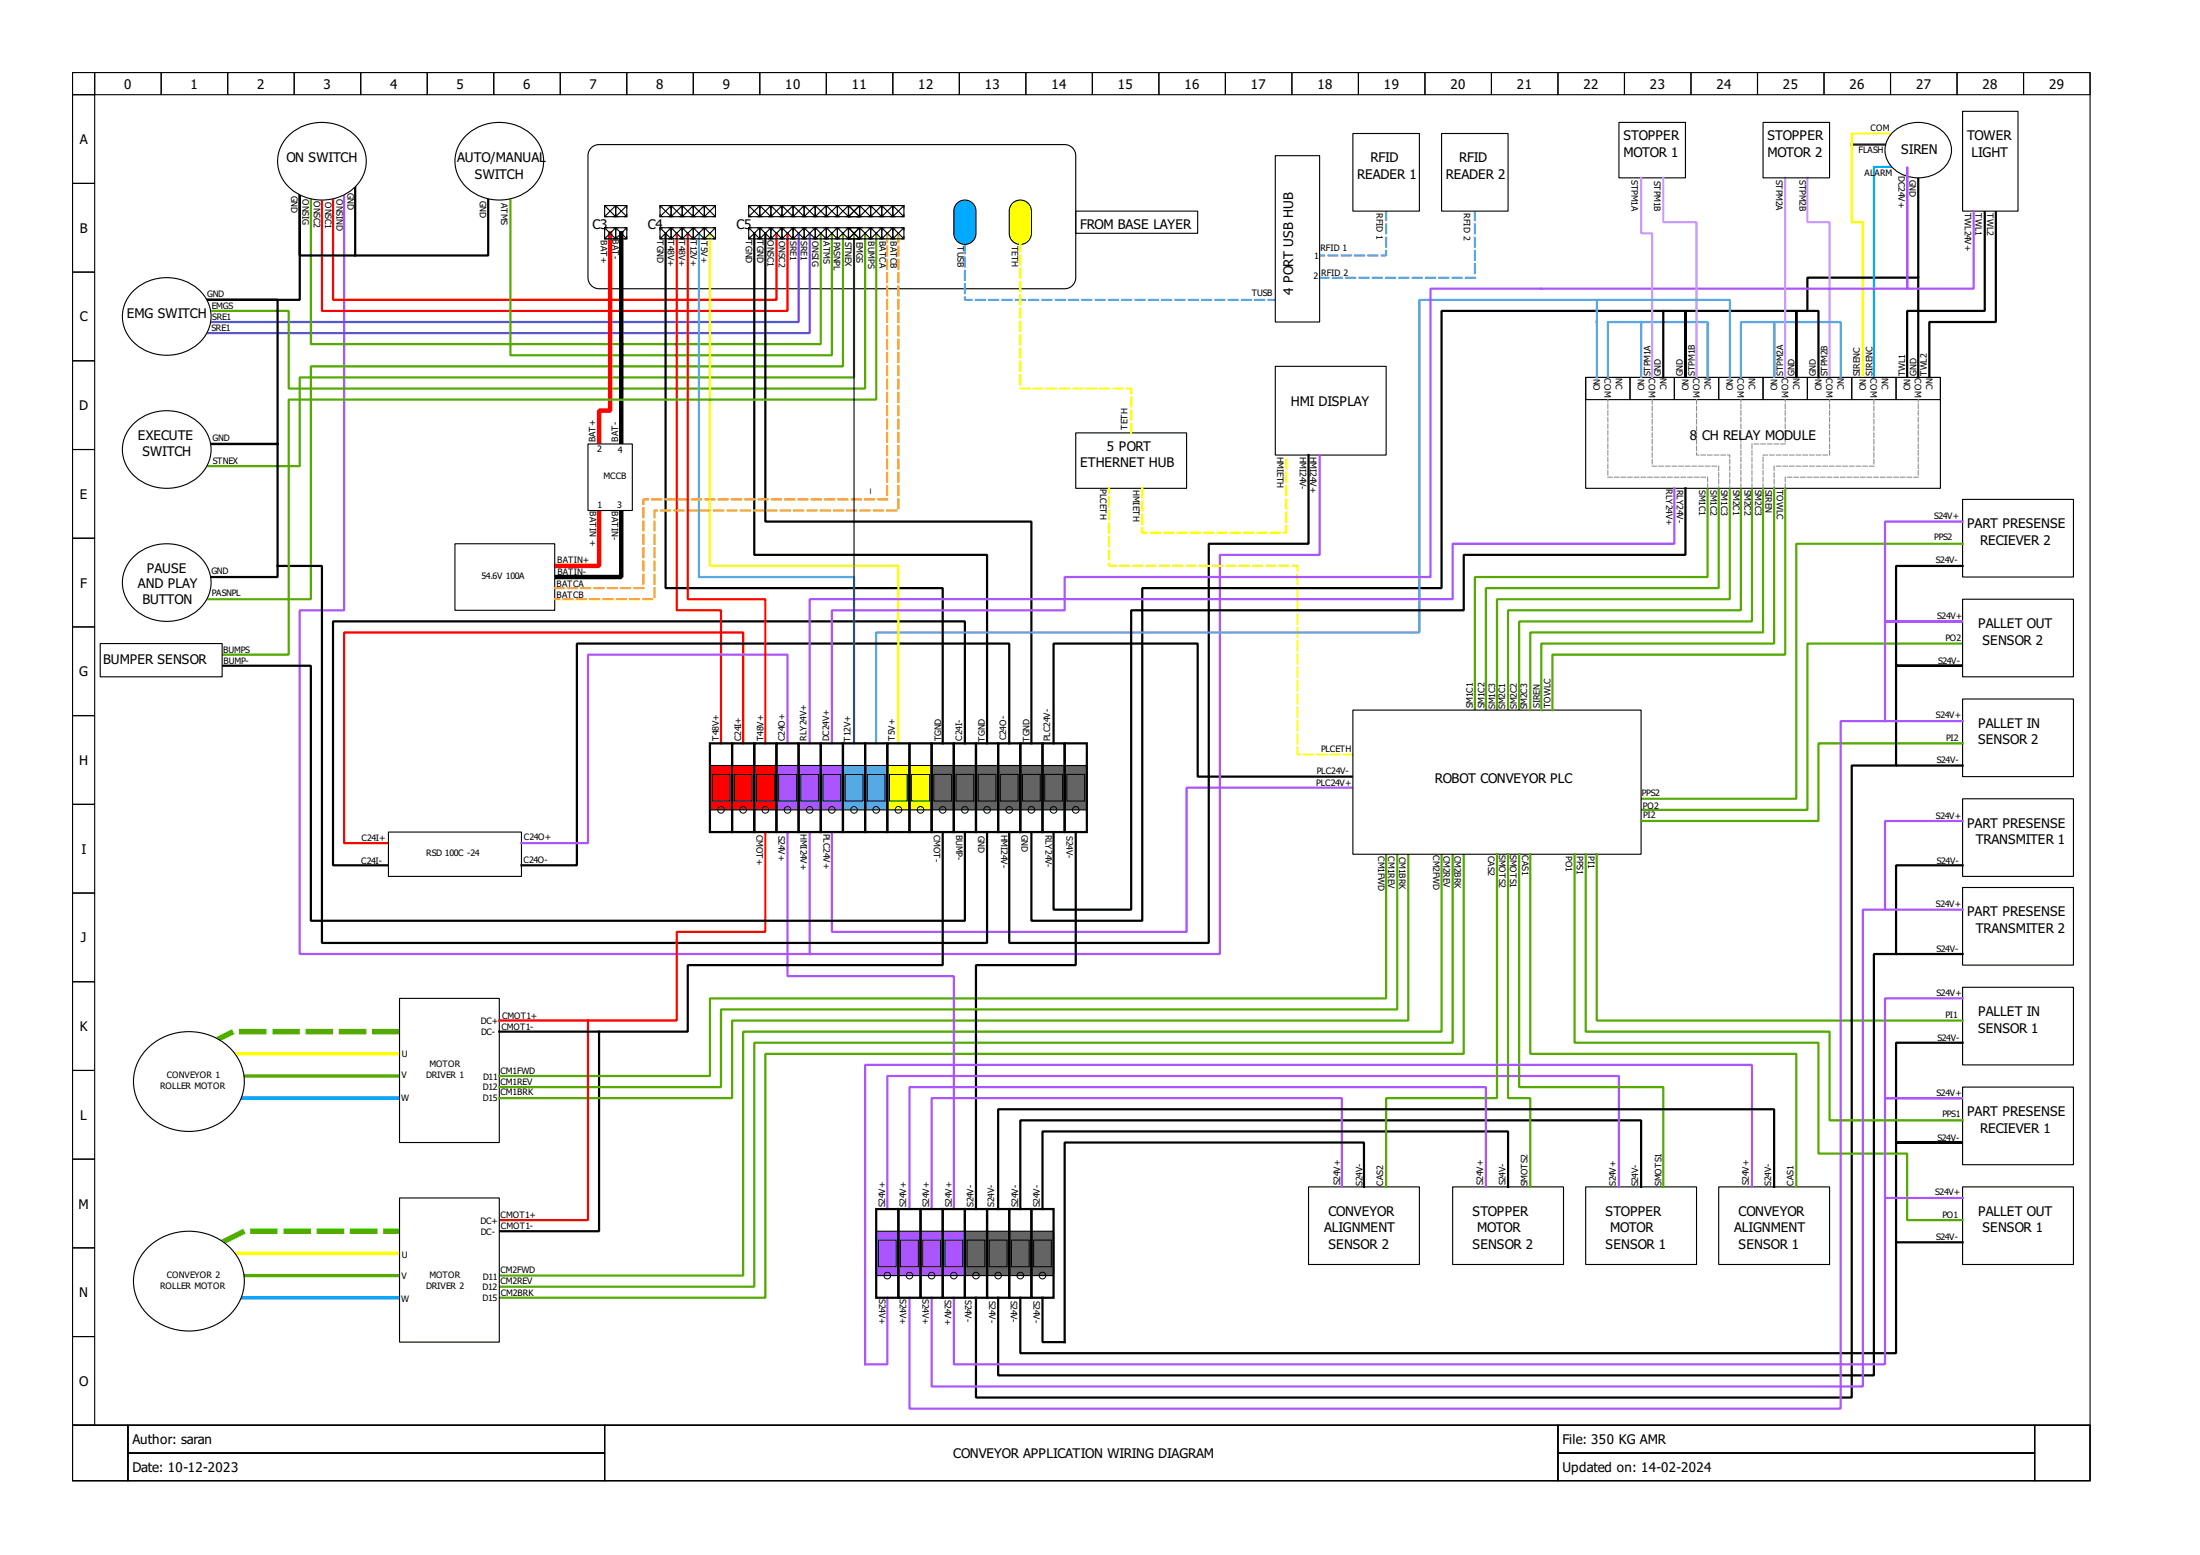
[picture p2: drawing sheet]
<svg xmlns="http://www.w3.org/2000/svg" width="297mm" height="210mm" viewBox="0 0 297 210" stroke-linecap="round" stroke-linejoin="round" font-family="sans-serif">
<g fill="none" stroke="#000" stroke-width=".15">
<path d="M9.8 9.8h272.4v182.6h-272.4zM9.8 9.8h3v3h-3zM9.8 12.8h3v12h-3zM12.8 9.8h9v3h-9zM21.8 9.8h8.9v3h-8.9zM30.7 9.8h9v3h-9zM39.7 9.8h9v3h-9zM48.7 9.8h9v3h-9zM57.7 9.8h9v3h-9zM66.7 9.8h8.9v3h-8.9zM75.6 9.8h9v3h-9zM84.6 9.8h9v3h-9z"/>
<path d="M93.6 9.8h9v3h-9zM102.6 9.8h9v3h-9zM111.6 9.8h8.9v3h-8.9zM120.5 9.8h9v3h-9zM129.5 9.8h9v3h-9zM138.5 9.8h9v3h-9zM147.5 9.8h9v3h-9zM156.5 9.8h9v3h-9zM165.5 9.8h8.9v3h-8.9zM174.4 9.8h9v3h-9zM183.4 9.8h9v3h-9zM192.4 9.8h9v3h-9z"/>
<path d="M201.4 9.8h9v3h-9zM210.4 9.8h8.9v3h-8.9zM219.3 9.8h9v3h-9zM228.3 9.8h9v3h-9zM237.3 9.8h9v3h-9zM246.3 9.8h9v3h-9zM255.3 9.8h8.9v3h-8.9zM264.2 9.8h9v3h-9zM273.2 9.8h9v3h-9zM9.8 24.8h3v11.9h-3zM9.8 36.7h3v12h-3zM9.8 48.7h3v12h-3z"/>
<path d="M9.8 60.7h3v12h-3zM9.8 72.7h3v11.9h-3zM9.8 84.6h3v12h-3zM9.8 96.6h3v12h-3zM9.8 108.6h3v11.9h-3zM9.8 120.5h3v12h-3zM9.8 132.5h3v12h-3zM9.8 144.5h3v12h-3zM9.8 156.5h3v11.9h-3zM9.8 168.4h3v12h-3zM9.8 192.4h272.4v7.5h-272.4zM9.8 192.4h7.5v7.5h-7.5z"/>
<path d="M9.8 180.4h3v12h-3zM17.3 192.4h64.3v3.7h-64.3zM17.3 196.1h64.3v3.8h-64.3zM81.6 192.4h128.8v7.5h-128.8zM210.4 192.4h64.3v3.7h-64.3zM210.4 196.1h64.3v3.8h-64.3zM274.7 192.4h7.5v7.5h-7.5z"/>
</g>
<path d="M28.5 140.8l3-1.5h22.4M30 167.7l3-1.5h22.4" fill="none" stroke="#5f0" stroke-width=".75" stroke-dasharray="3 1.5"/>
<path d="M250 19.5h4.5" fill="none" stroke="#500" stroke-width=".3"/>
<path d="M256 18h-6v12h1.5v20.9" fill="none" stroke="#ff0" stroke-width=".3"/>
<path d="M46.5 25.5v56.9h-6v46.4h68.8" fill="none" stroke="#a5f" stroke-width=".3"/>
<path d="M48 24v10.5" fill="none" stroke="#000" stroke-width=".3"/>
<path d="M31.5 148.2h22.4M31.5 175.2h22.4" fill="none" stroke="#05f" stroke-width=".45"/>
<path d="M31.5 145.2h22.4M31.5 172.2h22.4" fill="none" stroke="#5a0" stroke-width=".45"/>
<path d="M31.5 142.3h22.4M31.5 169.2h22.4" fill="none" stroke="#ff0" stroke-width=".45"/>
<path d="M80 19.8l.4-.2 .5-.1h62.8a1.5 1.5 0 0 1 1.5 1.5v16.5a1.5 1.5 0 0 1-1.5 1.5h-62.8a1.5 1.5 0 0 1-1.5-1.5v-16.5l.1-.5 .2-.4z" fill-rule="evenodd" fill="#fff" stroke="#000" stroke-width=".15"/>
<path d="M42 25.5v21h68.8v-15M68.9 25.5v22.5h43.4v-16.5M113.8 31.5v18h-71.8v31.4h-15M115.3 31.5v19.4h-74.8v12h-13.5M116.8 31.5v20.9h-77.8v-10.4h-12" fill="none" stroke="#5a0" stroke-width=".3"/>
<path d="M107.8 31.5v12h-80.8M109.3 31.5v13.5h-82.3" fill="none" stroke="#55f" stroke-width=".3"/>
<path d="M43.5 25.5v16.5h62.8v-10.5M45 25.5v15h59.8v-9M100.3 100.3v-14.9h-53.8v28.4h5.9" fill="none" stroke="#f00" stroke-width=".3"/>
<path d="M65.9 25.5v9h-25.4v-9v15h-13.5h10.5v19.4h-10.5h10.5v18h-10.5M259 24v13.5h-15v4.5M130.3 100.3v-16.4h-85.3v32.9h7.4M142.3 100.3v-13.4h19.4v17.9h21" fill="none" stroke="#000" stroke-width=".3"/>
<path d="M256 22.5h-3v28.4" fill="none" stroke="#0ff" stroke-width=".3"/>
<path d="M130.3 33v7.5h41.9M178.2 37.5h20.9v-9M187.2 28.5v6h-9" fill="none" stroke="#5af" stroke-width=".3" stroke-dasharray="1.2 .6"/>
<path d="M83.9 31.5v28.4M83.9 68.9v9h-9" fill="none" stroke="#000" stroke-width=".6"/>
<path d="M82.4 31.5v23.9h-1.5v4.5M80.9 68.9v7.5h-6" fill="none" stroke="#f00" stroke-width=".6"/>
<path d="M182.7 106.3h-22.5v19.5h-47.9v-13.5" fill="none" stroke="#a5f" stroke-width=".3"/>
<path d="M145.2 28.5h16.5v3h-16.5z" fill="none" stroke="#000" stroke-width=".15"/>
<path d="M129.1 27.6a1.5 1.5 0 0 1 1.6-.5 1.5 1.5 0 0 1 1.1 1.4v3a1.5 1.5 0 0 1-1.5 1.5 1.5 1.5 0 0 1-1.5-1.5v-3l.1-.5z" fill-rule="evenodd" fill="#0af" stroke="#000" stroke-width=".15"/>
<path d="M136.6 27.6a1.5 1.5 0 0 1 1.6-.5 1.5 1.5 0 0 1 1.1 1.4v3a1.5 1.5 0 0 1-1.5 1.5 1.5 1.5 0 0 1-1.5-1.5v-3v-.5z" fill-rule="evenodd" fill="#ff0" stroke="#000" stroke-width=".15"/>
<path d="M79.4 59.9h6v9h-6z" fill="#fff" stroke="#000" stroke-width=".15"/>
<path d="M91.4 31.5v50.9h5.9v17.9" fill="none" stroke="#f00" stroke-width=".3"/>
<path d="M101.8 31.5v43.4h31.5v25.4M103.3 31.5v38.9h36v29.9M269.5 28.5v15h-9v7.4" fill="none" stroke="#000" stroke-width=".3"/>
<path d="M172.2 49.5h15v11.9h-15z" fill="#fff" stroke="#000" stroke-width=".15"/>
<path d="M176.7 61.4v12h-13.5v53.9h-26.9v-15" fill="none" stroke="#000" stroke-width=".3"/>
<g fill="#fff" stroke="#000" stroke-width=".15">
<path d="M53.9 134.8h13.5v19.4h-13.5z"/>
<path d="M145.2 58.4h15v7.5h-15z"/>
</g>
<path d="M178.2 61.4v13.5h-13.5v53.9h-55.4v-16.5" fill="none" stroke="#a5f" stroke-width=".3"/>
<path d="M130.3 166.2h12v6h-12z" fill="#646464" stroke="#000" stroke-width=".15"/>
<path d="M259 37.5v13.4M268 28.5v13.5h-10.5v8.9" fill="none" stroke="#000" stroke-width=".3"/>
<g fill="#fff" stroke="#000" stroke-width=".15">
<path d="M265 15h7.5v13.5h-7.5z"/>
<path d="M265 67.4h15v10.5h-15z"/>
</g>
<path d="M230.6 65.9v12h-31.5v18M232.1 65.9v13.5h-31.5v16.5M233.6 65.9v15h-31.5v15M236.5 65.9v18h-31.4v12" fill="none" stroke="#5a0" stroke-width=".3"/>
<path d="M244 24v6h3v20.9" fill="none" stroke="#aaf" stroke-width=".3"/>
<path d="M218.6 16.5h9v7.5h-9z" fill="none" stroke="#000" stroke-width=".15"/>
<path d="M265 119.8h15v10.5h-15z" fill="#fff" stroke="#000" stroke-width=".15"/>
<path d="M235 65.9v16.5h-31.4v13.5" fill="none" stroke="#5a0" stroke-width=".3"/>
<path d="M214.1 50.9h47.9v15h-47.9z" fill="#fff" stroke="#000" stroke-width=".15"/>
<path d="M182.7 101.8h-7.5v-25.4h-25.5v-10.5" fill="none" stroke="#ff0" stroke-width=".3" stroke-dasharray="1.2 .6"/>
<path d="M214.1 50.9h6v3h-6zM220.1 50.9h6v3h-6zM226.1 50.9h6v3h-6zM232.1 50.9h5.9v3h-5.9z" fill="none" stroke="#000" stroke-width=".15"/>
<path d="M224.6 42h-30v37.4h-40.4v44.9h-14.9v-12" fill="none" stroke="#000" stroke-width=".3"/>
<path d="M61.4 73.4h13.5v9h-13.5z" fill="#fff" stroke="#000" stroke-width=".15"/>
<path d="M238 50.9h6v3h-6zM244 50.9h6v3h-6zM250 50.9h6v3h-6zM256 50.9h6v3h-6z" fill="none" stroke="#000" stroke-width=".15"/>
<path d="M265 160.2h15v10.5h-15z" fill="#fff" stroke="#000" stroke-width=".15"/>
<path d="M80.9 139.3v26.9h-13.5" fill="none" stroke="#000" stroke-width=".3"/>
<path d="M265 86.9h-21v22.4h-22.4M190.1 115.3v22.5h-91.3v10.4h-31.4M194.6 115.3v24h-94.3v32.9h-32.9M196.1 115.3v25.5h-94.3v32.9h-34.4" fill="none" stroke="#5a0" stroke-width=".3"/>
<path d="M214.1 160.2h15v10.5h-15z" fill="#fff" stroke="#000" stroke-width=".15"/>
<path d="M187.2 115.3v19.5h-91.3v10.4h-28.5M197.6 115.3v27h-94.3v32.9h-35.9" fill="none" stroke="#5a0" stroke-width=".3"/>
<path d="M106.3 112.3v19.5h22.5v31.4" fill="none" stroke="#a5f" stroke-width=".3"/>
<path d="M145.2 112.3v18h-13.4v32.9" fill="none" stroke="#000" stroke-width=".3"/>
<path d="M215.6 40.5h-24v44.9h-73.3v14.9" fill="none" stroke="#5af" stroke-width=".3"/>
<path d="M232.1 160.2h14.9v10.5h-14.9z" fill="#fff" stroke="#000" stroke-width=".15"/>
<path d="M265 73.4h-22.5v34.4h-20.9M188.6 115.3v21h-91.3v10.4h-29.9" fill="none" stroke="#5a0" stroke-width=".3"/>
<path d="M265 133.3h15v10.4h-15z" fill="#fff" stroke="#000" stroke-width=".15"/>
<path d="M118.3 166.2h12v6h-12z" fill="#a5f" stroke="#000" stroke-width=".15"/>
<path d="M119.8 175.2v9h-3" fill="none" stroke="#a5f" stroke-width=".3"/>
<path d="M140.8 175.2v6h2.9" fill="none" stroke="#000" stroke-width=".3"/>
<g fill="#fff" stroke="#000" stroke-width=".15">
<path d="M194.6 18h9v10.5h-9z"/>
<path d="M182.7 18h8.9v10.5h-8.9z"/>
<path d="M172.2 21h6v22.5h-6z"/>
</g>
<path d="M125.8 103.3h20.9v6h-20.9z" fill="#646464" stroke="#000" stroke-width=".15"/>
<path d="M104.8 103.3h9v6h-9z" fill="#a5f" stroke="#000" stroke-width=".15"/>
<path d="M119.8 103.3h6v6h-6z" fill="#ff0" stroke="#000" stroke-width=".15"/>
<path d="M113.8 103.3h6v6h-6z" fill="#5af" stroke="#000" stroke-width=".15"/>
<path d="M95.9 103.3h8.9v6h-8.9z" fill="#f00" stroke="#000" stroke-width=".15"/>
<path d="M89.9 31.5v47.9h37.4v20.9" fill="none" stroke="#000" stroke-width=".3"/>
<path d="M52.4 112.3h18v6h-18z" fill="#fff" stroke="#000" stroke-width=".15"/>
<path d="M136.3 100.3v-13.4h-58.4v29.9h-7.5" fill="none" stroke="#000" stroke-width=".3"/>
<path d="M94.4 31.5v46.4h20.9v22.4" fill="none" stroke="#5af" stroke-width=".3"/>
<path d="M95.9 31.5v44.9h25.4v23.9" fill="none" stroke="#ff0" stroke-width=".3"/>
<path d="M182.7 95.9h38.9v19.4h-38.9z" fill="#fff" stroke="#000" stroke-width=".15"/>
<path d="M226.1 65.9v7.5h-30v7.5h-86.8v19.4M106.3 100.3v-11.9h-26.9v25.4h-9" fill="none" stroke="#a5f" stroke-width=".3"/>
<path d="M224.6 50.9v-8.9h3v8.9v-8.9h14.9v8.9v-8.9h3v8.9M227.6 65.9v9h-30v7.5h-44.9v40.4h-10.4v-10.5" fill="none" stroke="#000" stroke-width=".3"/>
<path d="M215.6 43.5v7.4M217.1 50.9v-7.4h4.5v7.4v-7.4h9v7.4M235 50.9v-7.4h4.5v7.4v-7.4h9v7.4" fill="none" stroke="#5af" stroke-width=".3"/>
<path d="M152.7 58.4v-6h-14.9v-19.4" fill="none" stroke="#ff0" stroke-width=".3" stroke-dasharray="1.2 .6"/>
<path d="M255.6 17.9a5 5 0 0 1 7.3 .5 3.4 3.4 0 0 1-1.6 5.1 4.9 4.9 0 0 1-6.5-1.9 3.3 3.3 0 0 1 .8-3.7z" fill-rule="evenodd" fill="#fff" stroke="#000" stroke-width=".15"/>
<path d="M266.5 28.5v10.5h-9v-16.5v16.5h-64.4v38.9h-49.4v4.5h-31.4v17.9" fill="none" stroke="#a5f" stroke-width=".3"/>
<g fill="#fff" stroke="#000" stroke-width=".15">
<path d="M176.7 160.2h14.9v10.5h-14.9z"/>
<path d="M265 94.4h15v10.4h-15z"/>
</g>
<path d="M241 24v26.9" fill="none" stroke="#aaf" stroke-width=".3"/>
<path d="M196.1 160.2h15v10.5h-15z" fill="#fff" stroke="#000" stroke-width=".15"/>
<path d="M221.6 24v7.5h1.5v19.4M224.6 24v6h4.5v20.9" fill="none" stroke="#aaf" stroke-width=".3"/>
<path d="M238 16.5h9v7.5h-9z" fill="none" stroke="#000" stroke-width=".15"/>
<path d="M238 65.9v19.5h-31.4v10.5M241 65.9v22.5h-31.4v7.5" fill="none" stroke="#5a0" stroke-width=".3"/>
<path d="M215.6 43.5v-3h18v10.4" fill="none" stroke="#5af" stroke-width=".3"/>
<path d="M265 80.9h15v10.5h-15z" fill="#fff" stroke="#000" stroke-width=".15"/>
<path d="M239.5 65.9v21h-31.4v9" fill="none" stroke="#5a0" stroke-width=".3"/>
<g fill="#fff" stroke="#000" stroke-width=".15">
<path d="M18.3 74.9a6.5 6.5 0 0 1 9.5 1.3 4.9 4.9 0 0 1-2.5 7.1 6.3 6.3 0 0 1-8.5-3 4.8 4.8 0 0 1 1.5-5.4z" fill-rule="evenodd"/>
<path d="M19.9 141.6a7.9 7.9 0 0 1 12.4 1.6 6.5 6.5 0 0 1-3.6 8.9 7.7 7.7 0 0 1-10.4-4.2 6.2 6.2 0 0 1 1.6-6.3z" fill-rule="evenodd"/>
</g>
<path d="M74.9 79.4h12v-12h32.9v-35.9" fill="none" stroke="#fa0" stroke-width=".3" stroke-dasharray="1.2 .6"/>
<g fill="#fff" stroke="#000" stroke-width=".15">
<path d="M39.2 18.1a6.5 6.5 0 0 1 9.6 1.3 4.9 4.9 0 0 1-2.6 7 6.3 6.3 0 0 1-8.4-3 4.8 4.8 0 0 1 1.4-5.3z" fill-rule="evenodd"/>
<path d="M19.9 168.5a7.9 7.9 0 0 1 12.4 1.6 6.5 6.5 0 0 1-3.6 8.9 7.7 7.7 0 0 1-10.4-4.1 6.2 6.2 0 0 1 1.6-6.4z" fill-rule="evenodd"/>
</g>
<path d="M265 100.3h-19.5v10.5h-23.9" fill="none" stroke="#5a0" stroke-width=".3"/>
<path d="M265 107.8h15v10.5h-15z" fill="#fff" stroke="#000" stroke-width=".15"/>
<g fill="#fff" stroke="#000" stroke-width=".15">
<path d="M18.3 39a6.5 6.5 0 0 1 9.5 1.3 4.9 4.9 0 0 1-2.5 7.1 6.3 6.3 0 0 1-8.5-3 4.8 4.8 0 0 1 1.5-5.4z" fill-rule="evenodd"/>
<path d="M63.2 18.1a6.5 6.5 0 0 1 9.5 1.3 4.9 4.9 0 0 1-2.5 7 6.3 6.3 0 0 1-8.5-3 4.8 4.8 0 0 1 1.5-5.3z" fill-rule="evenodd"/>
</g>
<path d="M37.5 76.4h6v50.9h89.8v-15" fill="none" stroke="#000" stroke-width=".3"/>
<path d="M118.3 31.5v22.4h-79.3v34.5h-9" fill="none" stroke="#5a0" stroke-width=".3"/>
<path d="M103.3 112.3v13.5h-11.9v12h-24M79.4 137.8v26.9h-12" fill="none" stroke="#f00" stroke-width=".3"/>
<path d="M265 146.7h15v10.5h-15z" fill="#fff" stroke="#000" stroke-width=".15"/>
<path d="M18.3 57a6.5 6.5 0 0 1 9.5 1.3 4.9 4.9 0 0 1-2.5 7 6.3 6.3 0 0 1-8.5-3 4.8 4.8 0 0 1 1.5-5.3z" fill-rule="evenodd" fill="#fff" stroke="#000" stroke-width=".15"/>
<path d="M154.2 65.9v6h19.5v-10.5" fill="none" stroke="#ff0" stroke-width=".3" stroke-dasharray="1.2 .6"/>
<path d="M121.3 31.5v37.4h-32.9v12h-13.5" fill="none" stroke="#fa0" stroke-width=".3" stroke-dasharray="1.2 .6"/>
<path d="M30 89.9h12v34.4h88.3v-12" fill="none" stroke="#000" stroke-width=".3"/>
<g fill="#fff" stroke="#000" stroke-width=".15">
<path d="M13.5 86.9h16.5v4.5h-16.5z"/>
<path d="M53.9 161.7h13.5v19.5h-13.5z"/>
</g>
<g fill="none" stroke="#000" stroke-width=".3">
<path d="M265 76.4h-9v13.5h9h-9v13.4h9M95.9 100.3h2.9v12h-2.9zM98.8 100.3h3v12h-3zM101.8 100.3h3v12h-3zM104.8 100.3h3v12h-3zM107.8 100.3h3v12h-3zM110.8 100.3h3v12h-3zM113.8 100.3h3v12h-3zM116.8 100.3h3v12h-3zM119.8 100.3h3v12h-3zM122.8 100.3h3v12h-3zM125.8 100.3h3v12h-3z"/>
<path d="M127.3 112.3v18h-34.4v9h-25.5M128.8 100.3h3v12h-3zM131.8 100.3h3v12h-3zM134.8 100.3h3v12h-3zM137.8 100.3h3v12h-3zM140.8 100.3h2.9v12h-2.9zM143.7 100.3h3v12h-3zM256 103.3h-6v85.3h-118.2v-13.4M265 116.8h-9v12h9M256 128.8h-3v56.9h-118.2v-10.5M265 140.8h-9v13.4h9h-9v13.5h9M118.3 163.2h3v12h-3z"/>
<path d="M121.3 163.2h3v12h-3zM124.3 163.2h3v12h-3zM127.3 163.2h3v12h-3zM130.3 163.2h3v12h-3zM133.3 163.2h3v12h-3zM136.3 163.2h3v12h-3zM139.3 163.2h3v12h-3zM184.2 160.2v-6h-40.5v27M203.6 160.2v-7.5h-62.8v10.5M221.6 160.2v-9h-83.8v12M239.5 160.2v-10.5h-104.7v13.5M256 167.7v15h-118.2v-7.5"/>
</g>
<path d="M202.1 115.3v32.9h-14.9v12M203.6 115.3v32.9h3v12M205.1 115.3v31.4h19.5v13.5M206.6 115.3v27h35.9v17.9M212.6 115.3v25.5h32.9v14.9h12v9h7.5M214.1 115.3v24h32.9v11.9h18M215.6 115.3v22.5h49.4" fill="none" stroke="#5a0" stroke-width=".3"/>
<path d="M265 70.4h-10.5v13.5h10.5h-10.5v13.4h10.5M254.5 97.3h-6v92.8h-125.7v-14.9M265 110.8h-10.5v12h10.5M254.5 122.8h-3v64.4h-125.7v-12M265 134.8h-10.5v13.4h10.5h-10.5v13.5h10.5M181.2 160.2v-12h-55.4v15M200.6 160.2v-13.5h-77.8v16.5M218.6 160.2v-15h-98.8v18M236.5 160.2v-16.5h-119.7v40.5M254.5 161.7v22.5h-125.7v-9" fill="none" stroke="#a5f" stroke-width=".3"/>
<path d="M92.9 31.5v49.4h10.4v19.4" fill="none" stroke="#f00" stroke-width=".3"/>
<path d="M223.1 53.9v9h9v3M229.1 53.9v7.5h4.5v4.5M253 53.9v9h-13.5v3M230.6 65.9v-1.5h-13.5v-10.5M235 65.9v-12M236.5 65.9v-6h4.5v-6M238 65.9v-4.5h9v-7.5M241 65.9v-1.5h18v-10.5" fill="none" stroke="#8d8d8d" stroke-width=".15" stroke-dasharray=".6 .3"/>
<g fill="none" stroke="#000" stroke-width=".14">
<path d="M96.2 104.5h2.3v3.6h-2.3zM99.1 104.5h2.4v3.6h-2.4zM102.1 104.5h2.4v3.6h-2.4zM105.1 104.5h2.4v3.6h-2.4zM108.1 104.5h2.4v3.6h-2.4zM111.1 104.5h2.4v3.6h-2.4zM114.1 104.5h2.4v3.6h-2.4zM117.1 104.5h2.4v3.6h-2.4zM120.1 104.5h2.4v3.6h-2.4zM123.1 104.5h2.4v3.6h-2.4zM126.1 104.5h2.4v3.6h-2.4zM129.1 104.5h2.4v3.6h-2.4z"/>
<path d="M132.1 104.5h2.4v3.6h-2.4zM135.1 104.5h2.4v3.6h-2.4zM138.1 104.5h2.4v3.6h-2.4zM141.1 104.5h2.3v3.6h-2.3zM144 104.5h2.4v3.6h-2.4zM118.6 167.4h2.4v3.6h-2.4zM121.6 167.4h2.4v3.6h-2.4zM124.6 167.4h2.4v3.6h-2.4zM127.6 167.4h2.4v3.6h-2.4zM130.6 167.4h2.4v3.6h-2.4zM133.6 167.4h2.4v3.6h-2.4zM136.6 167.4h2.4v3.6h-2.4z"/>
<path d="M139.6 167.4h2.4v3.6h-2.4z"/>
<circle cx="97.3" cy="109.3" r=".45"/>
<circle cx="100.3" cy="109.3" r=".45"/>
<circle cx="103.3" cy="109.3" r=".45"/>
<circle cx="106.3" cy="109.3" r=".45"/>
<circle cx="109.3" cy="109.3" r=".45"/>
<circle cx="112.3" cy="109.3" r=".45"/>
<circle cx="115.3" cy="109.3" r=".45"/>
<circle cx="118.3" cy="109.3" r=".45"/>
<circle cx="121.3" cy="109.3" r=".45"/>
<circle cx="124.3" cy="109.3" r=".45"/>
<circle cx="127.3" cy="109.3" r=".45"/>
<circle cx="130.3" cy="109.3" r=".45"/>
<circle cx="133.3" cy="109.3" r=".45"/>
<circle cx="136.3" cy="109.3" r=".45"/>
<circle cx="139.3" cy="109.3" r=".45"/>
<circle cx="142.3" cy="109.3" r=".45"/>
<circle cx="145.2" cy="109.3" r=".45"/>
<circle cx="119.8" cy="172.2" r=".45"/>
<circle cx="122.8" cy="172.2" r=".45"/>
<circle cx="125.8" cy="172.2" r=".45"/>
<circle cx="128.8" cy="172.2" r=".45"/>
<circle cx="131.8" cy="172.2" r=".45"/>
<circle cx="134.8" cy="172.2" r=".45"/>
<circle cx="137.8" cy="172.2" r=".45"/>
<circle cx="140.8" cy="172.2" r=".45"/>
</g>
<g fill="none" stroke="#000" stroke-width=".15">
<path d="M81.6 27.8h1.5v1.4h-1.5zM81.6 28.9v.3h.4M81.6 30.7h1.5v1.5h-1.5zM81.6 31.9v.3h.4M81.7 27.8l1.4 1.4M81.7 30.8l1.4 1.4M82 27.8h-.4v.3M82 30.7h-.4v.4M82.8 29.2h.3v-.3v.3h.3M82.8 27.8h.3v.3v-.3h.3M82.8 30.7h.3v.4v-.4h.3M82.8 32.2h.3v-.3v.3h.3"/>
<path d="M83.1 27.8l-1.4 1.4M83.1 30.8l-1.4 1.4M83.1 27.8h1.5v1.4h-1.5zM83.1 30.7h1.5v1.5h-1.5zM83.2 27.8l1.4 1.4M83.2 30.8l1.4 1.4M84.3 27.8h.3v.3M84.3 30.7h.3v.4M84.6 27.8l-1.4 1.4M84.6 30.8l-1.4 1.4M84.6 28.9v.3h-.3M84.6 31.9v.3h-.3"/>
<path d="M89.1 30.7h1.5v1.5h-1.5zM89.1 27.8h1.5v1.4h-1.5zM89.1 31.9v.3h.3M89.1 28.9v.3h.3M89.2 30.8l1.4 1.4M89.2 27.8l1.4 1.4M89.4 30.7h-.3v.4M89.4 27.8h-.3v.3M90.3 32.2h.3v-.3v.3h.3M90.3 30.7h.3v.4v-.4h.3M90.3 29.2h.3v-.3v.3h.3M90.3 27.8h.3v.3v-.3h.3"/>
<path d="M90.6 30.8l-1.4 1.4M90.6 27.8l-1.4 1.4M90.6 30.7h1.5v1.5h-1.5zM90.6 27.8h1.5v1.4h-1.5zM90.7 27.8l1.4 1.4M90.7 30.8l1.4 1.4M91.8 30.7h.3v.4v-.4h.3M91.8 32.2h.3v-.3v.3h.3M91.8 27.8h.3v.3v-.3h.3M91.8 29.2h.3v-.3v.3h.3M92.1 30.8l-1.4 1.4M92.1 27.8l-1.4 1.4"/>
<path d="M92.1 30.7h1.5v1.5h-1.5zM92.1 27.8h1.5v1.4h-1.5zM92.2 27.8l1.4 1.4M92.2 30.8l1.4 1.4M93.3 32.2h.3v-.3v.3h.3M93.3 30.7h.3v.4v-.4h.3M93.3 29.2h.3v-.3v.3h.3M93.3 27.8h.3v.3v-.3h.3M93.6 27.8l-1.4 1.4M93.6 30.8l-1.4 1.4M93.6 30.7h1.5v1.5h-1.5zM93.6 27.8h1.5v1.4h-1.5z"/>
<path d="M93.7 30.8l1.4 1.4M93.7 27.8l1.4 1.4M94.8 30.7h.3v.4v-.4h.3M94.8 32.2h.3v-.3v.3h.3M94.8 27.8h.3v.3v-.3h.3M94.8 29.2h.3v-.3v.3h.3M95.1 30.8l-1.4 1.4M95.1 27.8l-1.4 1.4M95.1 30.7h1.5v1.5h-1.5zM95.1 27.8h1.5v1.4h-1.5zM95.2 30.8l1.3 1.4M95.2 27.8l1.3 1.4"/>
<path d="M96.3 30.7h.3v.4M96.3 27.8h.3v.3M96.5 30.8l-1.3 1.4M96.5 27.8l-1.3 1.4M96.6 31.9v.3h-.3M96.6 28.9v.3h-.3M101.1 27.8h1.5v1.4h-1.5zM101.1 30.7h1.5v1.5h-1.5zM101.1 28.9v.3h.3M101.1 31.9v.3h.3M101.1 27.8l1.4 1.4M101.1 30.8l1.4 1.4"/>
<path d="M101.4 27.8h-.3v.3M101.4 30.7h-.3v.4M102.3 29.2h.3v-.3v.3h.3M102.3 27.8h.3v.3v-.3h.3M102.3 32.2h.3v-.3v.3h.3M102.3 30.7h.3v.4v-.4h.3M102.5 27.8l-1.4 1.4M102.5 30.8l-1.4 1.4M102.6 27.8h1.5v1.4h-1.5zM102.6 30.7h1.5v1.5h-1.5zM102.6 27.8l1.4 1.4M102.6 30.8l1.4 1.4"/>
<path d="M103.8 27.8h.3v.3v-.3h.3M103.8 29.2h.3v-.3v.3h.3M103.8 30.7h.3v.4v-.4h.3M103.8 32.2h.3v-.3v.3h.3M104 27.8l-1.4 1.4M104 30.8l-1.4 1.4M104.1 27.8h1.5v1.4h-1.5zM104.1 30.7h1.5v1.5h-1.5zM104.1 27.8l1.4 1.4M104.1 30.8l1.4 1.4M105.3 29.2h.3v-.3v.3h.3M105.3 27.8h.3v.3v-.3h.3"/>
<path d="M105.3 32.2h.3v-.3v.3h.3M105.3 30.7h.3v.4v-.4h.3M105.5 30.8l-1.4 1.4M105.5 27.8l-1.4 1.4M105.6 27.8h1.5v1.4h-1.5zM105.6 30.7h1.5v1.5h-1.5zM105.6 30.8l1.4 1.4M105.6 27.8l1.4 1.4M106.8 27.8h.3v.3v-.3h.3M106.8 29.2h.3v-.3v.3h.3M106.8 30.7h.3v.4v-.4h.3M106.8 32.2h.3v-.3v.3h.3"/>
<path d="M107 27.8l-1.4 1.4M107 30.8l-1.4 1.4M107.1 27.8h1.5v1.4h-1.5zM107.1 30.7h1.5v1.5h-1.5zM107.1 27.8l1.4 1.4M107.1 30.8l1.4 1.4M108.3 29.2h.3v-.3v.3h.3M108.3 27.8h.3v.3v-.3h.3M108.3 30.7h.3v.4v-.4h.3M108.3 32.2h.3v-.3v.3h.3M108.5 27.8l-1.4 1.4M108.5 30.8l-1.4 1.4"/>
<path d="M108.6 30.7h1.5v1.5h-1.5zM108.6 27.8h1.5v1.4h-1.5zM108.6 30.8l1.4 1.4M108.6 27.8l1.4 1.4M109.8 32.2h.3v-.3v.3h.3M109.8 30.7h.3v.4v-.4h.3M109.8 29.2h.3v-.3v.3h.3M109.8 27.8h.3v.3v-.3h.3M110 30.8l-1.4 1.4M110 27.8l-1.4 1.4M110.1 30.7h1.5v1.5h-1.5zM110.1 27.8h1.5v1.4h-1.5z"/>
<path d="M110.1 30.8l1.4 1.4M110.1 27.8l1.4 1.4M111.3 30.7h.3v.4v-.4h.3M111.3 32.2h.3v-.3v.3h.3M111.3 27.8h.3v.3v-.3h.3M111.3 29.2h.3v-.3v.3h.3M111.5 30.8l-1.4 1.4M111.5 27.8l-1.4 1.4M111.6 30.7h1.5v1.5h-1.5zM111.6 27.8h1.5v1.4h-1.5zM111.6 27.8l1.4 1.4M111.6 30.8l1.4 1.4"/>
<path d="M112.7 32.2h.4v-.3v.3h.3M112.7 30.7h.4v.4v-.4h.3M112.7 29.2h.4v-.3v.3h.3M112.7 27.8h.4v.3v-.3h.3M113 27.8l-1.4 1.4M113 30.8l-1.4 1.4M113.1 30.7h1.5v1.5h-1.5zM113.1 27.8h1.5v1.4h-1.5zM113.1 30.8l1.4 1.4M113.1 27.8l1.4 1.4M114.2 30.7h.4v.4v-.4h.3M114.2 32.2h.4v-.3v.3h.3"/>
<path d="M114.2 27.8h.4v.3v-.3h.3M114.2 29.2h.4v-.3v.3h.3M114.5 30.8l-1.4 1.4M114.5 27.8l-1.4 1.4M114.6 27.8h1.5v1.4h-1.5zM114.6 30.7h1.5v1.5h-1.5zM114.6 30.8l1.4 1.4M114.6 27.8l1.4 1.4M115.3 32.4v67.9M115.7 29.2h.4v-.3v.3h.3M115.7 27.8h.4v.3v-.3h.3M115.7 32.2h.4v-.3v.3h.3"/>
<path d="M115.7 30.7h.4v.4v-.4h.3M116 30.8l-1.4 1.4M116 27.8l-1.4 1.4M116.1 27.8h1.5v1.4h-1.5zM116.1 30.7h1.5v1.5h-1.5zM116.1 27.8l1.4 1.4M116.1 30.8l1.4 1.4M117.2 27.8h.4v.3v-.3h.3M117.2 29.2h.4v-.3v.3h.3M117.2 30.7h.4v.4v-.4h.3M117.2 32.2h.4v-.3v.3h.3M117.5 27.8l-1.4 1.4"/>
<path d="M117.5 30.8l-1.4 1.4M117.6 27.8h1.5v1.4h-1.5zM117.6 30.7h1.5v1.5h-1.5zM117.6 30.8l1.4 1.4M117.6 27.8l1.4 1.4M118.7 29.2h.4v-.3v.3h.3M118.7 27.8h.4v.3v-.3h.3M118.7 32.2h.4v-.3v.3h.3M118.7 30.7h.4v.4v-.4h.3M119 27.8l-1.4 1.4M119 30.8l-1.4 1.4M119.1 27.8h1.4v1.4h-1.4z"/>
<path d="M119.1 30.7h1.4v1.5h-1.4zM119.1 27.8l1.4 1.4M119.1 30.8l1.4 1.4M120.2 27.8h.3v.3v-.3h.4M120.2 29.2h.3v-.3v.3h.4M120.2 30.7h.3v.4v-.4h.4M120.2 32.2h.3v-.3v.3h.4M120.5 27.8l-1.4 1.4M120.5 30.8l-1.4 1.4M120.5 27.8h1.5v1.4h-1.5zM120.5 30.7h1.5v1.5h-1.5zM120.6 27.8l1.4 1.4"/>
<path d="M120.6 30.8l1.4 1.4M121.7 27.8h.3v.3M121.7 30.7h.3v.4M122 27.8l-1.4 1.4M122 30.8l-1.4 1.4M122 28.9v.3h-.3M122 31.9v.3h-.3"/>
</g>
<g font-size="1.8">
<text x="16.7" y="12">0</text>
<text x="25.7" y="12">1</text>
<text x="34.7" y="12">2</text>
<text x="43.7" y="12">3</text>
<text x="52.7" y="12">4</text>
<text x="61.7" y="12">5</text>
<text x="70.6" y="12">6</text>
<text x="79.6" y="12">7</text>
<text x="88.6" y="12">8</text>
<text x="97.6" y="12">9</text>
<text x="106" y="12">10</text>
<text x="115" y="12">11</text>
<text x="124" y="12">12</text>
<text x="133" y="12">13</text>
<text x="142" y="12">14</text>
<text x="150.9" y="12">15</text>
<text x="159.9" y="12">16</text>
<text x="168.9" y="12">17</text>
<text x="177.9" y="12">18</text>
<text x="186.9" y="12">19</text>
<text x="195.8" y="12">20</text>
<text x="204.8" y="12">21</text>
<text x="213.8" y="12">22</text>
<text x="222.8" y="12">23</text>
<text x="231.8" y="12">24</text>
<text x="240.7" y="12">25</text>
<text x="249.7" y="12">26</text>
<text x="258.7" y="12">27</text>
<text x="267.7" y="12">28</text>
<text x="276.7" y="12">29</text>
<text x="10.8" y="19.4">A</text>
<text x="38.7" y="21.9">ON SWITCH</text>
<text x="61.7" y="21.9">AUTO/MANUAL</text>
<text x="185.1" y="21.9">RFID</text>
<text x="197" y="21.9">RFID</text>
<text x="219.2" y="18.9">STOPPER</text>
<text x="219.2" y="21.2">MOTOR 1</text>
<text x="238.6" y="18.9">STOPPER</text>
<text x="238.6" y="21.2">MOTOR 2</text>
<text x="256.7" y="20.7">SIREN</text>
<text x="265.6" y="18.9">TOWER</text>
<text x="266.2" y="21.2">LIGHT</text>
<text x="64.1" y="24.2">SWITCH</text>
<text x="183.3" y="24.2">READER 1</text>
<text x="195.2" y="24.2">READER 2</text>
<text x="10.8" y="31.4">B</text>
<text x="80" y="30.9">C3</text>
<text x="87.5" y="30.9">C4</text>
<text x="99.4" y="30.9">C5</text>
<text x="145.8" y="30.9">FROM BASE LAYER</text>
<text x="174.6" y="39.9" transform="rotate(-90 174.6 39.9)">4 PORT USB HUB</text>
<text x="10.8" y="43.4">C</text>
<text x="17.1" y="42.9">EMG SWITCH</text>
<text x="10.7" y="55.4">D</text>
<text x="18.6" y="59.3">EXECUTE</text>
<text x="174.3" y="54.8">HMI DISPLAY</text>
<text x="228.2" y="59.3">8</text>
<text x="229.8" y="59.3">CH RELAY MODULE</text>
<text x="19.2" y="61.6">SWITCH</text>
<text x="145.8" y="63.1">ETHERNET HUB</text>
<text x="149.4" y="60.8">5 PORT</text>
<text x="10.8" y="67.3">E</text>
<text x="265.6" y="71.3">PART PRESENSE</text>
<text x="19.8" y="77.3">PAUSE</text>
<text x="267.4" y="73.6">RECIEVER 2</text>
<text x="10.8" y="79.3">F</text>
<text x="18.6" y="79.4">AND PLAY</text>
<text x="19.2" y="81.5">BUTTON</text>
<text x="13.9" y="89.7">BUMPER SENSOR</text>
<text x="267.1" y="84.8">PALLET OUT</text>
<text x="267.7" y="87">SENSOR 2</text>
<text x="10.7" y="91.3">G</text>
<text x="267.1" y="98.2">PALLET IN</text>
<text x="267.1" y="100.5">SENSOR 2</text>
<text x="10.7" y="103.3">H</text>
<text x="193.7" y="105.7">ROBOT CONVEYOR PLC</text>
<text x="265.6" y="111.7">PART PRESENSE</text>
<text x="266.8" y="114">TRANSMITER 1</text>
<text x="11" y="115.2">I</text>
<text x="265.6" y="123.7">PART PRESENSE</text>
<text x="266.8" y="125.9">TRANSMITER 2</text>
<text x="10.9" y="127.2">J</text>
<text x="267.1" y="137.2">PALLET IN</text>
<text x="10.8" y="139.2">K</text>
<text x="267.1" y="139.4">SENSOR 1</text>
<text x="10.8" y="151.2">L</text>
<text x="265.6" y="150.6">PART PRESENSE</text>
<text x="267.4" y="152.9">RECIEVER 1</text>
<text x="10.6" y="163.1">M</text>
<text x="178.8" y="166.3">ALIGNMENT</text>
<text x="179.4" y="164.1">CONVEYOR</text>
<text x="198.8" y="164.1">STOPPER</text>
<text x="199.4" y="166.3">MOTOR</text>
<text x="216.8" y="164.1">STOPPER</text>
<text x="217.4" y="166.3">MOTOR</text>
<text x="234.2" y="166.3">ALIGNMENT</text>
<text x="234.7" y="164.1">CONVEYOR</text>
<text x="267.1" y="164.1">PALLET OUT</text>
<text x="267.7" y="166.3">SENSOR 1</text>
<text x="179.4" y="168.6">SENSOR 2</text>
<text x="198.8" y="168.6">SENSOR 2</text>
<text x="216.8" y="168.6">SENSOR 1</text>
<text x="234.7" y="168.6">SENSOR 1</text>
<text x="10.7" y="175.1">N</text>
<text x="10.7" y="187.1">O</text>
<text x="17.9" y="194.9">Author: saran</text>
<text x="128.7" y="196.8">CONVEYOR APPLICATION WIRING DIAGRAM</text>
<text x="211" y="194.9">File: 350 KG AMR</text>
<text x="17.9" y="198.7">Date: 10-12-2023</text>
<text x="211" y="198.7">Updated on: 14-02-2024</text>
</g>
<text font-size="1.3" x="117.4" y="66.7" transform="rotate(-90 117.4 66.7)">_</text>
<g font-size="1.2">
<text x="252.6" y="17.7">COM</text>
<text x="251" y="20.6">FLASH</text>
<text x="251.7" y="23.8">AL</text>
<text x="253.1" y="23.8">ARM</text>
<text x="256.3" y="23.8" transform="rotate(90 256.3 23.8)">DC24V+</text>
<text x="39.3" y="26.4" transform="rotate(90 39.3 26.4)">GND</text>
<text x="40.9" y="26.9" transform="rotate(90 40.9 26.9)">ONSIG</text>
<text x="42.4" y="27.1" transform="rotate(90 42.4 27.1)">ONSC2</text>
<text x="43.9" y="27.3" transform="rotate(90 43.9 27.3)">ONSC1</text>
<text x="45.4" y="26.9" transform="rotate(90 45.4 26.9)">ONSIND</text>
<text x="46.9" y="26" transform="rotate(90 46.9 26)">GND</text>
<text x="64.8" y="27.1" transform="rotate(90 64.8 27.1)">GND</text>
<text x="67.7" y="27.3" transform="rotate(90 67.7 27.3)">ATMS</text>
<text x="185.9" y="28.8" transform="rotate(90 185.9 28.8)">RFID 1</text>
<text x="197.6" y="28.8" transform="rotate(90 197.6 28.8)">RFID 2</text>
<text x="220.3" y="24.3" transform="rotate(90 220.3 24.3)">STPM1A</text>
<text x="223.3" y="24.4" transform="rotate(90 223.3 24.4)">STPM1B</text>
<text x="239.8" y="24.3" transform="rotate(90 239.8 24.3)">STPM2A</text>
<text x="243" y="24.3" transform="rotate(90 243 24.3)">STPM2B</text>
<text x="257.8" y="24.2" transform="rotate(90 257.8 24.2)">GND</text>
<text x="265.3" y="28.7" transform="rotate(90 265.3 28.7)">TWL24V+</text>
<text x="266.7" y="28.8" transform="rotate(90 266.7 28.8)">TWL1</text>
<text x="268.3" y="28.8" transform="rotate(90 268.3 28.8)">TWL2</text>
<text x="81.1" y="32.4" transform="rotate(90 81.1 32.4)">BAT+</text>
<text x="82.7" y="32.3" transform="rotate(90 82.7 32.3)">BAT-</text>
<text x="88.7" y="32.4" transform="rotate(90 88.7 32.4)">TGND</text>
<text x="90.2" y="32.4" transform="rotate(90 90.2 32.4)">T48V+</text>
<text x="91.7" y="32.4" transform="rotate(90 91.7 32.4)">T48V+</text>
<text x="93.2" y="32.4" transform="rotate(90 93.2 32.4)">T12V+</text>
<text x="94.7" y="32.5" transform="rotate(90 94.7 32.5)">T5V+</text>
<text x="100.7" y="32.5" transform="rotate(90 100.7 32.5)">TGND</text>
<text x="102.2" y="32.4" transform="rotate(90 102.2 32.4)">TGND</text>
<text x="103.6" y="32.4" transform="rotate(90 103.6 32.4)">ONSC1</text>
<text x="105.1" y="32.5" transform="rotate(90 105.1 32.5)">ONSC2</text>
<text x="106.7" y="32.6" transform="rotate(90 106.7 32.6)">SRE1</text>
<text x="108.1" y="32.6" transform="rotate(90 108.1 32.6)">SRE1</text>
<text x="109.7" y="32.5" transform="rotate(90 109.7 32.5)">ONSIG</text>
<text x="111.2" y="32.6" transform="rotate(90 111.2 32.6)">ATMS</text>
<text x="112.6" y="32.6" transform="rotate(90 112.6 32.6)">PASNPL</text>
<text x="114.1" y="32.6" transform="rotate(90 114.1 32.6)">STNEX</text>
<text x="115.6" y="32.6" transform="rotate(90 115.6 32.6)">EMGS</text>
<text x="117.2" y="32.6" transform="rotate(90 117.2 32.6)">BUMPS</text>
<text x="118.8" y="32.5" transform="rotate(90 118.8 32.5)">BATCA</text>
<text x="120.2" y="32.5" transform="rotate(90 120.2 32.5)">BATCB</text>
<text x="129.3" y="33.2" transform="rotate(90 129.3 33.2)">TUSB</text>
<text x="136.6" y="33.2" transform="rotate(90 136.6 33.2)">TETH</text>
<text x="177.4" y="35">1</text>
<text x="178.3" y="33.9">RFID 1</text>
<text x="28" y="40.1">GND</text>
<text x="28.6" y="41.7">EMGS</text>
<text x="169" y="40">TUSB</text>
<text x="177.4" y="37.7">2</text>
<text x="178.4" y="37.3">RFID 2</text>
<text x="28.6" y="44.7">SRE1</text>
<text x="28.7" y="43.2">SRE1</text>
<text x="215.1" y="51.1" transform="rotate(90 215.1 51.1)">NO</text>
<text x="216.6" y="51.1" transform="rotate(90 216.6 51.1)">COM</text>
<text x="218.2" y="51.1" transform="rotate(90 218.2 51.1)">NC</text>
<text x="221.1" y="51.1" transform="rotate(90 221.1 51.1)">NO</text>
<text x="222.6" y="51.1" transform="rotate(90 222.6 51.1)">COM</text>
<text x="222.8" y="50.8" transform="rotate(-90 222.8 50.8)">STPM1A</text>
<text x="224.2" y="51.1" transform="rotate(90 224.2 51.1)">NC</text>
<text x="224.3" y="50.8" transform="rotate(-90 224.3 50.8)">GND</text>
<text x="227.1" y="51.1" transform="rotate(90 227.1 51.1)">NO</text>
<text x="227.2" y="50.8" transform="rotate(-90 227.2 50.8)">GND</text>
<text x="228.6" y="51.1" transform="rotate(90 228.6 51.1)">COM</text>
<text x="228.8" y="50.7" transform="rotate(-90 228.8 50.7)">STPM1B</text>
<text x="230.2" y="51.1" transform="rotate(90 230.2 51.1)">NC</text>
<text x="233.1" y="51.1" transform="rotate(90 233.1 51.1)">NO</text>
<text x="234.6" y="51.1" transform="rotate(90 234.6 51.1)">COM</text>
<text x="236.1" y="51.1" transform="rotate(90 236.1 51.1)">NC</text>
<text x="239.1" y="51.1" transform="rotate(90 239.1 51.1)">NO</text>
<text x="240.6" y="51.1" transform="rotate(90 240.6 51.1)">COM</text>
<text x="240.8" y="50.7" transform="rotate(-90 240.8 50.7)">STPM2A</text>
<text x="242.1" y="51.1" transform="rotate(90 242.1 51.1)">NC</text>
<text x="242.3" y="50.7" transform="rotate(-90 242.3 50.7)">GND</text>
<text x="245.1" y="51.1" transform="rotate(90 245.1 51.1)">NO</text>
<text x="245.2" y="50.8" transform="rotate(-90 245.2 50.8)">GND</text>
<text x="246.6" y="51.1" transform="rotate(90 246.6 51.1)">COM</text>
<text x="246.7" y="50.8" transform="rotate(-90 246.7 50.8)">STPM2B</text>
<text x="248.1" y="51.1" transform="rotate(90 248.1 51.1)">NC</text>
<text x="251.1" y="51.1" transform="rotate(90 251.1 51.1)">NO</text>
<text x="251.1" y="50.8" transform="rotate(-90 251.1 50.8)">SIRENC</text>
<text x="252.6" y="51.1" transform="rotate(90 252.6 51.1)">COM</text>
<text x="252.8" y="50.7" transform="rotate(-90 252.8 50.7)">SIRENC</text>
<text x="254.1" y="51.1" transform="rotate(90 254.1 51.1)">NC</text>
<text x="257.1" y="51.1" transform="rotate(90 257.1 51.1)">NO</text>
<text x="257.3" y="50.8" transform="rotate(-90 257.3 50.8)">TWL1</text>
<text x="258.5" y="51.1" transform="rotate(90 258.5 51.1)">COM</text>
<text x="258.8" y="50.7" transform="rotate(-90 258.8 50.7)">GND</text>
<text x="260.1" y="51.1" transform="rotate(90 260.1 51.1)">NC</text>
<text x="260.2" y="50.7" transform="rotate(-90 260.2 50.7)">TWL2</text>
<text x="28.7" y="59.6">GND</text>
<text x="80.4" y="59.7" transform="rotate(-90 80.4 59.7)">BAT+</text>
<text x="83.5" y="59.6" transform="rotate(-90 83.5 59.6)">BAT-</text>
<text x="152.2" y="58" transform="rotate(-90 152.2 58)">TETH</text>
<text x="28.7" y="62.6">STNEX</text>
<text x="80.6" y="61.1">2</text>
<text x="81.5" y="64.7">MCCB</text>
<text x="83.4" y="61.2">4</text>
<text x="172.4" y="61.6" transform="rotate(90 172.4 61.6)">HMIETH</text>
<text x="175.5" y="61.6" transform="rotate(90 175.5 61.6)">HMI24V-</text>
<text x="176.9" y="61.7" transform="rotate(90 176.9 61.7)">HMI24V+</text>
<text x="79.6" y="69" transform="rotate(90 79.6 69)">BATIN +</text>
<text x="80.7" y="68.5">1</text>
<text x="82.6" y="69" transform="rotate(90 82.6 69)">BATIN-</text>
<text x="83.3" y="68.5">3</text>
<text x="148.5" y="66.1" transform="rotate(90 148.5 66.1)">PLCETH</text>
<text x="153" y="66.2" transform="rotate(90 153 66.2)">HMIETH</text>
<text x="225" y="66" transform="rotate(90 225 66)">RLY24V+</text>
<text x="226.4" y="66.1" transform="rotate(90 226.4 66.1)">RLY24V-</text>
<text x="229.4" y="66.2" transform="rotate(90 229.4 66.2)">SM1C1</text>
<text x="231" y="66.2" transform="rotate(90 231 66.2)">SM1C2</text>
<text x="232.4" y="66.1" transform="rotate(90 232.4 66.1)">SM1C3</text>
<text x="234" y="66.1" transform="rotate(90 234 66.1)">SM2C1</text>
<text x="235.5" y="66.1" transform="rotate(90 235.5 66.1)">SM2C2</text>
<text x="237" y="66.1" transform="rotate(90 237 66.1)">SM2C3</text>
<text x="238.4" y="66.1" transform="rotate(90 238.4 66.1)">SIREN</text>
<text x="239.9" y="66.1" transform="rotate(90 239.9 66.1)">TOWLC</text>
<text x="261.1" y="70.1">S24V+</text>
<text x="28.5" y="77.5">GND</text>
<text x="75.2" y="76">BATIN+</text>
<text x="75.3" y="77.6">BATIN-</text>
<text x="261.2" y="72.9">PPS2</text>
<text x="261.4" y="76">S24V-</text>
<text x="28.6" y="80.5">PASNPL</text>
<text x="65" y="78.2">54.6V 100A</text>
<text x="75.1" y="80.7">BATCB</text>
<text x="75.1" y="79.3">BATCA</text>
<text x="261.5" y="83.6">S24V+</text>
<text x="30.1" y="88.1">BUMPS</text>
<text x="30.2" y="89.6">BUMP-</text>
<text x="261.7" y="89.6">S24V-</text>
<text x="262.7" y="86.5">PO2</text>
<text x="198.9" y="95.6" transform="rotate(-90 198.9 95.6)">SM1C1</text>
<text x="200.4" y="95.6" transform="rotate(-90 200.4 95.6)">SM1C2</text>
<text x="201.9" y="95.7" transform="rotate(-90 201.9 95.7)">SM1C3</text>
<text x="203.2" y="95.7" transform="rotate(-90 203.2 95.7)">SM2C1</text>
<text x="204.8" y="95.7" transform="rotate(-90 204.8 95.7)">SM2C2</text>
<text x="206.2" y="95.7" transform="rotate(-90 206.2 95.7)">SM2C3</text>
<text x="207.9" y="95.5" transform="rotate(-90 207.9 95.5)">SIREN</text>
<text x="209.3" y="95.6" transform="rotate(-90 209.3 95.6)">TOWLC</text>
<text x="97.1" y="100" transform="rotate(-90 97.1 100)">T48V+</text>
<text x="100.1" y="100.1" transform="rotate(-90 100.1 100.1)">C24I+</text>
<text x="103.1" y="100" transform="rotate(-90 103.1 100)">T48V+</text>
<text x="106" y="100.1" transform="rotate(-90 106 100.1)">C24O+</text>
<text x="108.9" y="100" transform="rotate(-90 108.9 100)">RLY24V+</text>
<text x="112" y="100.1" transform="rotate(-90 112 100.1)">DC24V+</text>
<text x="114.8" y="100.1" transform="rotate(-90 114.8 100.1)">T12V+</text>
<text x="120.8" y="100" transform="rotate(-90 120.8 100)">T5V+</text>
<text x="127.1" y="100.1" transform="rotate(-90 127.1 100.1)">TGND</text>
<text x="129.9" y="100" transform="rotate(-90 129.9 100)">C24I-</text>
<text x="133" y="100.1" transform="rotate(-90 133 100.1)">TGND</text>
<text x="135.9" y="100" transform="rotate(-90 135.9 100)">C24O-</text>
<text x="139" y="100.2" transform="rotate(-90 139 100.2)">TGND</text>
<text x="141.8" y="100" transform="rotate(-90 141.8 100)">PLC24V-</text>
<text x="178.4" y="101.5">PLCETH</text>
<text x="261.4" y="96.9">S24V+</text>
<text x="262.7" y="100">PI2</text>
<text x="177.7" y="106.1">PLC24V+</text>
<text x="177.8" y="104.5">PLC24V-</text>
<text x="221.7" y="107.5">PPS2</text>
<text x="261.5" y="103">S24V-</text>
<text x="48.8" y="113.6">C24I+</text>
<text x="70.7" y="113.5">C24O+</text>
<text x="102.1" y="112.7" transform="rotate(90 102.1 112.7)">CMOT+</text>
<text x="105.1" y="112.8" transform="rotate(90 105.1 112.8)">S24V+</text>
<text x="108.1" y="112.6" transform="rotate(90 108.1 112.6)">HMI24V+</text>
<text x="111.2" y="112.5" transform="rotate(90 111.2 112.5)">PLC24V+</text>
<text x="126.1" y="112.7" transform="rotate(90 126.1 112.7)">CMOT-</text>
<text x="129.1" y="112.7" transform="rotate(90 129.1 112.7)">BUMP-</text>
<text x="132.1" y="112.8" transform="rotate(90 132.1 112.8)">GND</text>
<text x="135.2" y="112.7" transform="rotate(90 135.2 112.7)">HMI24V-</text>
<text x="137.9" y="112.7" transform="rotate(90 137.9 112.7)">GND</text>
<text x="141.2" y="112.7" transform="rotate(90 141.2 112.7)">RLY24V-</text>
<text x="144" y="112.9" transform="rotate(90 144 112.9)">S24V-</text>
<text x="221.8" y="109.2">PO2</text>
<text x="221.9" y="110.5">PI2</text>
<text x="261.4" y="110.5">S24V+</text>
<text x="48.8" y="116.6">C24I-</text>
<text x="57.5" y="115.6">RSD 100C -24</text>
<text x="70.7" y="116.5">C24O-</text>
<text x="186.1" y="115.6" transform="rotate(90 186.1 115.6)">CM1FWD</text>
<text x="187.4" y="115.6" transform="rotate(90 187.4 115.6)">CM1REV</text>
<text x="188.9" y="115.6" transform="rotate(90 188.9 115.6)">CM1BRK</text>
<text x="193.5" y="115.4" transform="rotate(90 193.5 115.4)">CM2FWD</text>
<text x="194.9" y="115.5" transform="rotate(90 194.9 115.5)">CM2REV</text>
<text x="196.4" y="115.5" transform="rotate(90 196.4 115.5)">CM2BRK</text>
<text x="200.9" y="115.5" transform="rotate(90 200.9 115.5)">CAS2</text>
<text x="202.4" y="115.5" transform="rotate(90 202.4 115.5)">SMOTS2</text>
<text x="203.9" y="115.5" transform="rotate(90 203.9 115.5)">SMOTS1</text>
<text x="205.5" y="115.4" transform="rotate(90 205.5 115.4)">CAS1</text>
<text x="211.4" y="115.6" transform="rotate(90 211.4 115.6)">PO1</text>
<text x="212.9" y="115.6" transform="rotate(90 212.9 115.6)">PPS1</text>
<text x="214.4" y="115.6" transform="rotate(90 214.4 115.6)">PI1</text>
<text x="261.5" y="116.6">S24V-</text>
<text x="261.4" y="122.4">S24V+</text>
<text x="261.4" y="128.5">S24V-</text>
<text x="67.8" y="137.5">CMOT1+</text>
<text x="261.5" y="134.4">S24V+</text>
<text x="262.7" y="137.5">PI1</text>
<text x="54.2" y="142.7">U</text>
<text x="64.9" y="138.2">DC+</text>
<text x="64.9" y="139.7">DC-</text>
<text x="67.7" y="139">CMOT1-</text>
<text x="261.6" y="140.5">S24V-</text>
<text x="21.6" y="147">ROLLER MOTOR</text>
<text x="22.5" y="145.5">CONVEYOR 1</text>
<text x="54.2" y="148.6">W</text>
<text x="54.2" y="145.5">V</text>
<text x="57.5" y="145.5">DRIVER 1</text>
<text x="58" y="144">MOTOR</text>
<text x="65.2" y="147.1">D12</text>
<text x="65.2" y="148.6">D15</text>
<text x="65.2" y="145.7">D11</text>
<text x="67.6" y="144.9">CM1FWD</text>
<text x="67.6" y="146.4">CM1REV</text>
<text x="67.6" y="147.8">CM1BRK</text>
<text x="261.5" y="147.9">S24V+</text>
<text x="261.6" y="154">S24V-</text>
<text x="262.3" y="150.8">PPS1</text>
<text x="180.9" y="160" transform="rotate(-90 180.9 160)">S24V+</text>
<text x="184" y="160.1" transform="rotate(-90 184 160.1)">S24V-</text>
<text x="186.8" y="160.1" transform="rotate(-90 186.8 160.1)">CAS2</text>
<text x="200.3" y="160" transform="rotate(-90 200.3 160)">S24V+</text>
<text x="203.3" y="160" transform="rotate(-90 203.3 160)">S24V-</text>
<text x="206.2" y="160.1" transform="rotate(-90 206.2 160.1)">SMOTS2</text>
<text x="218.2" y="160.1" transform="rotate(-90 218.2 160.1)">S24V+</text>
<text x="221.2" y="160.2" transform="rotate(-90 221.2 160.2)">S24V-</text>
<text x="224.3" y="160" transform="rotate(-90 224.3 160)">SMOTS1</text>
<text x="236.1" y="160" transform="rotate(-90 236.1 160)">S24V+</text>
<text x="239.2" y="160.1" transform="rotate(-90 239.2 160.1)">S24V-</text>
<text x="242.2" y="160.1" transform="rotate(-90 242.2 160.1)">CAS1</text>
<text x="261.3" y="161.4">S24V+</text>
<text x="64.9" y="165.2">DC+</text>
<text x="64.9" y="166.7">DC-</text>
<text x="67.6" y="164.4">CMOT1+</text>
<text x="67.6" y="165.9">CMOT1-</text>
<text x="119.5" y="163" transform="rotate(-90 119.5 163)">S24V+</text>
<text x="122.4" y="163" transform="rotate(-90 122.4 163)">S24V+</text>
<text x="125.4" y="163" transform="rotate(-90 125.4 163)">S24V+</text>
<text x="128.5" y="163" transform="rotate(-90 128.5 163)">S24V+</text>
<text x="131.5" y="162.9" transform="rotate(-90 131.5 162.9)">S24V-</text>
<text x="134.2" y="162.9" transform="rotate(-90 134.2 162.9)">S24V-</text>
<text x="137.5" y="162.9" transform="rotate(-90 137.5 162.9)">S24V-</text>
<text x="140.4" y="162.9" transform="rotate(-90 140.4 162.9)">S24V-</text>
<text x="261.4" y="167.4">S24V-</text>
<text x="262.3" y="164.4">PO1</text>
<text x="21.6" y="174">ROLLER MOTOR</text>
<text x="22.5" y="172.5">CONVEYOR 2</text>
<text x="54.2" y="172.6">V</text>
<text x="54.2" y="169.9">U</text>
<text x="57.5" y="174">DRIVER 2</text>
<text x="58" y="172.5">MOTOR</text>
<text x="65.2" y="172.7">D11</text>
<text x="67.6" y="171.9">CM2FWD</text>
<text x="67.6" y="173.4">CM2REV</text>
<text x="54.2" y="175.7">W</text>
<text x="65.2" y="174.1">D12</text>
<text x="65.2" y="175.6">D15</text>
<text x="67.6" y="174.9">CM2BRK</text>
<text x="118.7" y="175.4" transform="rotate(90 118.7 175.4)">S24V+</text>
<text x="121.5" y="175.4" transform="rotate(90 121.5 175.4)">S24V+</text>
<text x="124.6" y="175.4" transform="rotate(90 124.6 175.4)">S24V+</text>
<text x="127.6" y="175.5" transform="rotate(90 127.6 175.5)">S24V+</text>
<text x="130.3" y="175.5" transform="rotate(90 130.3 175.5)">S24V-</text>
<text x="133.5" y="175.6" transform="rotate(90 133.5 175.6)">S24V-</text>
<text x="136.5" y="175.6" transform="rotate(90 136.5 175.6)">S24V-</text>
<text x="139.6" y="175.6" transform="rotate(90 139.6 175.6)">S24V-</text>
</g>
</svg>
